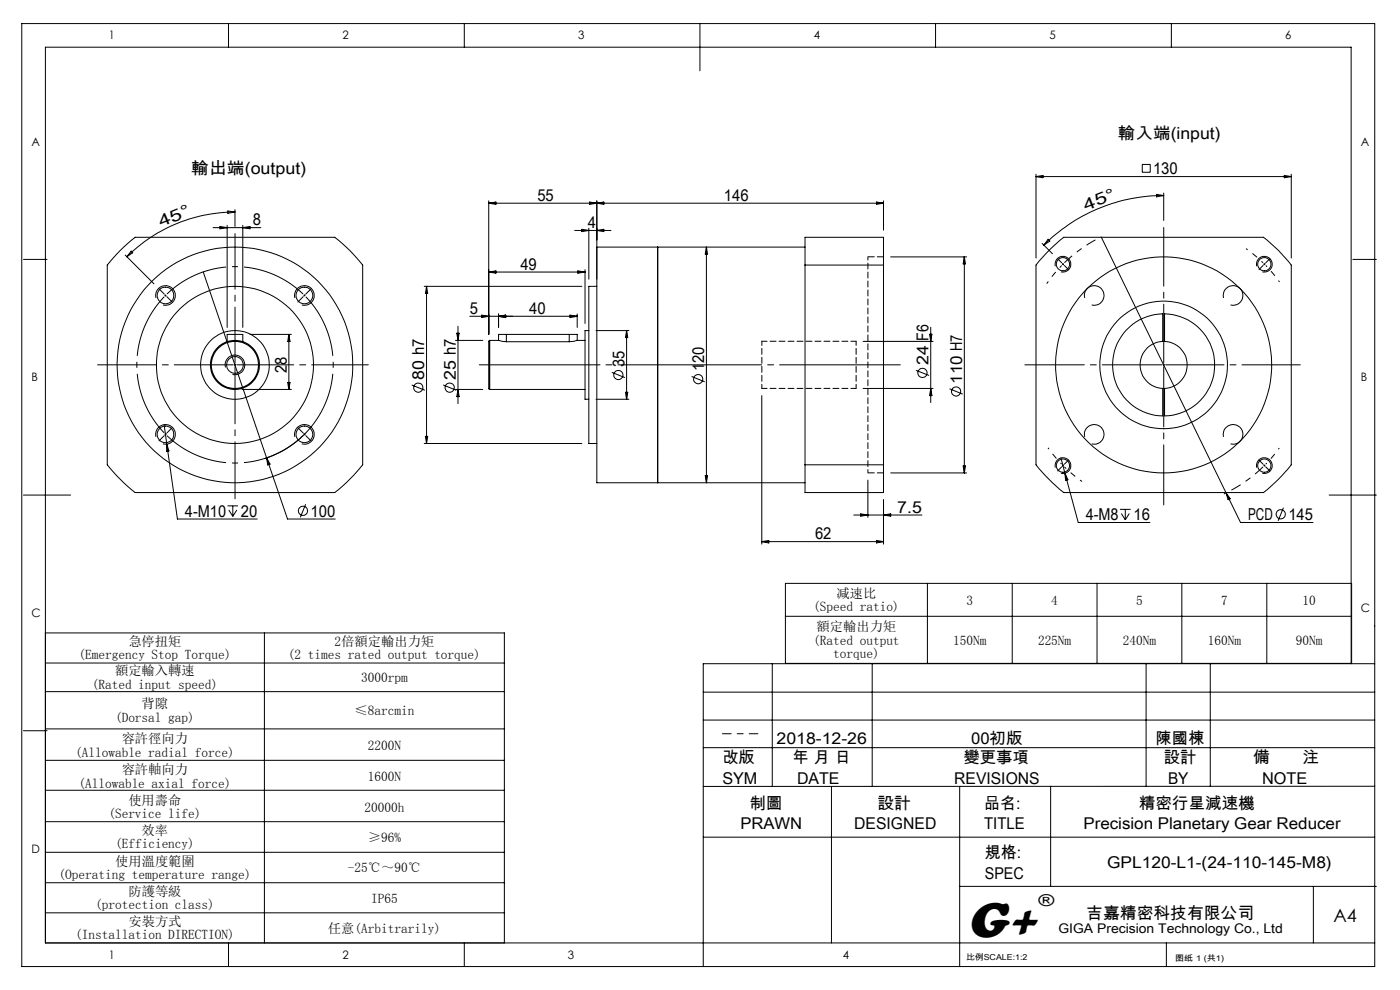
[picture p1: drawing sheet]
<svg xmlns="http://www.w3.org/2000/svg" width="297mm" height="210mm" viewBox="0 0 297 210" stroke-linecap="round" stroke-linejoin="round" font-family="sans-serif">
<g fill="none" stroke="#000" stroke-width=".21">
<path d="M4.6 5h287v200h-287zM48.5 5v5M98.5 5v5M148.5 5v10M198.5 5v5M248.5 5v5M219.8 37v17.7M219.8 37.5h54.1M219.8 37.5l1.5-.3v.5zM242.3 34.9h1.7v1.6h-1.7zM272.5 37.2l1.4 .3-1.4 .2zM273.9 37v17.7"/>
<path d="M5 55h5M25.5 53.1l3.2-2.8h42.3a33.5 33.5 0 0 1 5.9 5.9v42.4a37 37 0 0 1-5.9 5.9h-42.3a37 37 0 0 1-5.9-5.9v-42.4zM26.6 54.1l6.1 6.1M27.8 53.3l.4 .3-1.3 .9zM43.1 57.7l13.5 39.4M45.2 48.3h10.2M46.7 48l1.5 .3-1.5 .2zM48.2 47.8v21.7M48.3 44.8l1.5 .2-1.5 .3zM49.8 45a32.6 32.6 0 0 0-22.9 9.5M49.8 44.5v3.5M51.5 47.8v21.7"/>
<path d="M51.5 48.3l1.5-.3v.5zM103.7 43.1h83.7M103.7 42.6v28.3M103.7 43.1l1.5-.2v.4zM103.7 57.7l1.5-.2v.5zM103.7 57.7h20.4M121.9 48.9h7.7M122.6 57.5l1.5 .2-1.5 .3zM123.4 48.6l1.5 .3-1.5 .2zM124.1 57.2v11.4M124.9 48.4v10.8M125.1 42.9l1.5 .2-1.5 .2z"/>
<path d="M126.6 42.6v16.6M126.6 43.1l1.5-.2v.4zM126.6 48.9l1.5-.3v.5zM139.5 52.4v50M149.9 52.4v50M149.9 52.4l.2 1.5h-.5zM170.8 56.2v-5.9h16.6v5.9M170.8 52.4h-44.2v50h44.2M170.8 56.2h16.6M170.8 56.2v42.4M185.9 42.9l1.5 .2-1.5 .2zM187.4 42.6v6.2"/>
<path d="M187.4 56.2v42.4M188.9 54.5h16.2M204.6 54.5v45.8M204.6 54.5l.2 1.5h-.5zM221.1 51.6l2.2 2.2M222.4 50.8l.3 .3-1.3 .9zM222.6 53.1l3.1-2.8h42.3a31.8 31.8 0 0 1 5.9 5.9v42.4a34.9 34.9 0 0 1-5.9 5.9h-42.3a38.8 38.8 0 0 1-5.9-5.9v-42.4zM223.9 56.5a1.68 1.68 0 0 1 1.5-2.1 1.68 1.68 0 0 1 1.8 1.8 1.68 1.68 0 0 1-2.1 1.5M225.4 55.9l.2 .3M225.6 55.9l-.2 .3M233.6 50.3l29.6 60.5h15.4M245.4 41.2l1.5 .3-1.5 .3z"/>
<path d="M246.9 41.5a36.1 36.1 0 0 0-25.5 10.5M246.9 40.9v5.9M266.6 56.5a1.68 1.68 0 0 1 1.5-2.1 1.68 1.68 0 0 1 1.8 1.8 1.68 1.68 0 0 1-2.1 1.5M287 55h5M33.1 63.2a2.09 2.09 0 0 1 1.8-2.6 2.09 2.09 0 0 1 2.3 2.3 2.09 2.09 0 0 1-2.6 1.8M35 62.5l.2 .3M35.2 62.5l-.2 .3M47.8 78a2.07 2.07 0 0 1 1.8-2.7 2.07 2.07 0 0 1 2.3 2.3 2.07 2.07 0 0 1-2.6 1.8M48.2 72.5v-1.6h3.3v1.6M53 70.9h8.8M61.3 70.9v11.7M61.3 70.9l.2 1.6h-.5z"/>
<path d="M62.5 63.2a2.09 2.09 0 0 1 1.9-2.6 2.09 2.09 0 0 1 2.2 2.3 2.09 2.09 0 0 1-2.6 1.8M90 60.7h33.4M90.5 60.7v33.4M90.5 60.7l.2 1.6h-.5zM96.6 72.2h5.8M96.9 70.7h.5l-.2 1.5zM97.2 69.2v16.4M99.7 67.1h22.7M102.2 66.8l1.5 .3-1.5 .3zM103.9 72.2l-.2 .2v10l.2 .2M103.9 72.2v10.4M103.9 72.2h1.9"/>
<path d="M105.8 67.1l1.5-.3v.6zM105.8 66.6v2.9M105.8 72.2l1.6 .3M107.4 70.9h-1.6v1.3M107.4 70.9h13.4M107.4 72.5h13.4M107.4 70.9v1.6M120.8 70.9h1.6v1.3h1.7M120.8 70.9v1.6M120.9 66.8l1.5 .3-1.5 .3zM122.4 72.2l-1.6 .3M122.4 66.6v2.9"/>
<path d="M124.9 70.1h-.8v14.6h.8M126.4 70.1h7M126.6 60.7h-1.7v33.4h1.7M129.8 79l2.8 1.1M132.9 70.1v14.6M132.9 70.1l.3 1.5h-.5zM146.7 79.9l2.8 1.1M183.1 72.4h14.8M194.3 78.6l2.8 1M197.2 70.9h.5l-.3 1.5zM197.4 69.4v16M230.1 63.2a2.09 2.09 0 0 1 1.9-2.6 2.09 2.09 0 0 1 2.2 2.3 2.09 2.09 0 0 1-2.6 1.8"/>
<path d="M246.7 72.4a5 5 0 0 0-4.8 5 5 5 0 0 0 4.8 5M246.7 72.4v-5.8a10.8 10.8 0 0 0-10.7 10.8 10.8 10.8 0 0 0 10.7 10.8v-5.8M246.7 72.4h.4M247.1 72.4a5 5 0 0 1 4.7 5 5 5 0 0 1-4.7 5M247.1 72.4v-5.8a10.8 10.8 0 0 1 10.6 10.8 10.8 10.8 0 0 1-10.6 10.8v-5.8M259.6 63.2a2.09 2.09 0 0 1 1.8-2.6 2.09 2.09 0 0 1 2.3 2.3 2.09 2.09 0 0 1-2.6 1.8M33.1 92.7a2.09 2.09 0 0 1 1.8-2.6 2.09 2.09 0 0 1 2.3 2.2 2.09 2.09 0 0 1-2.6 1.8M34.8 90.1l.6 4.1M35.4 94.2l2.2 15.9h17M35.4 94.2l.4 1.5h-.5zM49.7 82.6h.1M51.3 82.6h10.5"/>
<path d="M56.6 97.1l4.4 13h10.1M56.6 97.1l.7 1.4-.5 .1zM61 81.1h.5l-.2 1.5zM62.5 92.7a2.09 2.09 0 0 1 1.9-2.6 2.09 2.09 0 0 1 2.2 2.2 2.09 2.09 0 0 1-2.6 1.8M64.9 91.8a20.6 20.6 0 0 1-8.8 5.5M87.3 81.7l2.8 1.1M90 94.1h33.4M90.2 92.6h.5l-.2 1.5zM94 81.7l2.8 1.1M96.6 82.6h5.8M97.2 82.6l.2 1.5h-.5zM103.9 82.6h20.2"/>
<path d="M126.4 84.7h7M132.7 83.2h.5l-.3 1.5zM161.6 83.9v31.5M170.8 98.6v5.9h16.6v-5.9M170.8 98.6h16.6M183.1 82.4h14.8M197.4 82.4l.3 1.5h-.5zM201.4 82.5l2.8 1.1M204.3 98.8h.5l-.2 1.5zM223.9 99.2a1.68 1.68 0 0 1 1.5-2.1 1.68 1.68 0 0 1 1.8 1.8 1.68 1.68 0 0 1-2.1 1.5M225.1 97.1l.8 3.3M230.1 92.7a2.09 2.09 0 0 1 1.9-2.6 2.09 2.09 0 0 1 2.2 2.2 2.09 2.09 0 0 1-2.6 1.8"/>
<path d="M246.7 82.4h.4M259.6 92.7a2.09 2.09 0 0 1 1.8-2.6 2.09 2.09 0 0 1 2.3 2.2 2.09 2.09 0 0 1-2.6 1.8M266.6 99.2a1.68 1.68 0 0 1 1.5-2.1 1.68 1.68 0 0 1 1.8 1.8 1.68 1.68 0 0 1-2.1 1.5M5 105h10M48.3 107.3h2.2M48.5 108.2l.9 1.3M49.4 107.3v2.2M50.2 108.2l-.8 1.3M64.8 107l-1.1 2.7M149.6 100.9h.5l-.2 1.5zM161.6 114.9h25.8M161.6 114.9l1.5-.3v.6z"/>
<path d="M181.1 109.2h14.5M182.6 109l1.5 .2-1.5 .3zM184.1 101.8v7.9M185.9 114.6l1.5 .3-1.5 .3zM187.4 106v9.4M187.4 109.2l1.5-.2v.5zM188.9 100.3h16.2M225.9 100.4l2.8 10.4h15.2M225.9 100.4l.7 1.4-.5 .1zM237.6 108h2.3M237.9 108.9l.8 1.4M238.7 108v2.3"/>
<path d="M239.6 108.9l-.9 1.4M259.9 104.7l-.3 .1M260.1 104.6l.9 1.2-.5 .2zM272.3 107.7l-1.2 2.8M282 105h10M9.6 134.3h97.4v65.7M56.1 134.3v65.7M166.6 123.7h120.1v17h-120.1zM166.6 130.7h120.1M196.7 123.7v17M214.7 123.7v17M232.7 123.7v17"/>
<path d="M250.7 123.7v17M268.7 123.7v17M5 155h5M9.6 140.6h97.4M9.6 146.7h97.4M9.6 154.6h97.4M149.2 152.7h142.4M149.2 146.8h142.4M149.2 158.6h142.4M163.8 140.8v26M185 140.8v26M243.1 140.8v26"/>
<path d="M256.8 140.8v26M286.6 140.8v-130.8h-277v190h282M291.6 140.8h-142.4v64.2M9.6 161.3h97.4M9.6 167.6h97.4M9.6 174.3h97.4M149.2 177.6h142.4M176.4 166.8v33.2M203.6 166.8v38.2M222.9 166.8v21.2M291.6 166.8h-142.4M9.6 180.8h97.4"/>
<path d="M9.6 187.2h97.4M9.6 193.6h97.4M203.6 188h88.4M278.6 188v12M48.5 200v5M98.5 200v5M247.4 200v5"/>
<circle cx="225.5" cy="56.1" r="1.41"/>
<circle cx="268.2" cy="56.1" r="1.41"/>
<circle cx="35.1" cy="62.7" r="1.77"/>
<circle cx="49.8" cy="77.4" r="5.2"/>
<circle cx="49.8" cy="77.4" r="1.78"/>
<circle cx="49.8" cy="77.4" r="16.7"/>
<circle cx="49.8" cy="77.4" r="25"/>
<circle cx="49.8" cy="77.4" r="5"/>
<circle cx="49.8" cy="77.4" r="7.3"/>
<circle cx="64.6" cy="62.7" r="1.77"/>
<circle cx="131.2" cy="79.6" r=".97"/>
<circle cx="195.7" cy="79.1" r=".99"/>
<circle cx="246.9" cy="77.4" r="22.9"/>
<circle cx="246.9" cy="77.4" r="13.5"/>
<circle cx="35.1" cy="92.1" r="1.77"/>
<circle cx="64.6" cy="92.1" r="1.77"/>
<circle cx="88.7" cy="82.2" r=".98"/>
<circle cx="95.4" cy="82.2" r=".98"/>
<circle cx="148.1" cy="80.4" r=".98"/>
<circle cx="202.8" cy="83.1" r=".97"/>
<circle cx="225.5" cy="98.8" r="1.41"/>
<circle cx="268.2" cy="98.8" r="1.41"/>
<circle cx="64.3" cy="108.3" r=".98"/>
<circle cx="271.7" cy="109.1" r=".97"/>
</g>
<path d="M225.2 56.3l-3.1 3.9" fill="none" stroke="#000" stroke-width=".21" stroke-dasharray="30.5 1.3 1.3 1.3" stroke-dashoffset="29.9" stroke-linecap="butt"/>
<path d="M225.8 55.7a30.2 30.2 0 0 1 6.6-4.8" fill="none" stroke="#000" stroke-width=".21" stroke-dasharray="30.5 1.3 1.3 1.3" stroke-dashoffset="28.3" stroke-linecap="butt"/>
<path d="M268.2 56l-.1-.1M268.2 56l.2 .2M64.6 62.7l-.2-.2M64.6 62.7l.1 .1M35.1 92.1l.2 .2M35.1 92.1l-.1-.1M64.6 92.1l.1-.1M64.6 92.1l-.2 .2M225.5 98.7l.2 .2M225.5 98.7l-.1-.1M268.2 98.7l.2-.1M268.2 98.7l-.1 .2" fill="none" stroke="#000" stroke-width=".21" stroke-dasharray="30.5 1.3 1.3 1.3" stroke-linecap="butt"/>
<path d="M267.9 55.7l-3.6-3M225.8 99l3.7 3.1" fill="none" stroke="#000" stroke-width=".21" stroke-dasharray="30.5 1.3 1.3 1.3" stroke-dashoffset="30" stroke-linecap="butt"/>
<path d="M268.5 56.3l2.9 3.5M225.2 98.5l-2.9-3.5" fill="none" stroke="#000" stroke-width=".21" stroke-dasharray="30.5 1.3 1.3 1.3" stroke-dashoffset="30.1" stroke-linecap="butt"/>
<path d="M268.5 98.5l2.9-3.5" fill="none" stroke="#000" stroke-width=".21" stroke-dasharray="30.5 1.3 1.3 1.3" stroke-dashoffset="30.2" stroke-linecap="butt"/>
<path d="M267.9 99a30.2 30.2 0 0 1-6.7 5" fill="none" stroke="#000" stroke-width=".21" stroke-dasharray="30.5 1.3 1.3 1.3" stroke-dashoffset="28.2" stroke-linecap="butt"/>
<path d="M34.8 63a20.8 20.8 0 0 0 0 28.8M64.3 62.4a20.8 20.8 0 0 0-28.9 0M35.4 92.4a20.8 20.8 0 0 0 28.9 0M64.9 91.8a20.8 20.8 0 0 0 0-28.8" fill="none" stroke="#000" stroke-width=".21" stroke-dasharray="30.5 1.3 1.3 1.3" stroke-dashoffset="16.4" stroke-linecap="butt"/>
<path d="M101.7 77.4h89.3" fill="none" stroke="#000" stroke-width=".21" stroke-dasharray="30.5 1.3 1.3 1.3" stroke-dashoffset="4.9"/>
<path d="M153.3 155.6h7.5" fill="none" stroke="#000" stroke-width=".21" stroke-dasharray="30.5 1.3 1.3 1.3" stroke-dashoffset="28.6"/>
<path d="M187.5 54.5h-3.4M184.1 100.3h3.4" fill="none" stroke="#000" stroke-width=".21" stroke-dasharray="1.3 .6" stroke-dashoffset="-.1"/>
<path d="M184.1 100.3v-45.8" fill="none" stroke="#000" stroke-width=".21" stroke-dasharray="1.3 .6" stroke-dashoffset=".6"/>
<path d="M161.6 82.4v-10M181.6 82.4v-10" fill="none" stroke="#000" stroke-width=".21" stroke-dasharray="1.3 .6" stroke-dashoffset=".4"/>
<path d="M181.6 72.4h-20M161.6 82.4h20" fill="none" stroke="#000" stroke-width=".21" stroke-dasharray="1.3 .6" stroke-dashoffset=".2"/>
<g fill="none" stroke="#000" stroke-width=".21" stroke-dasharray="30.5 1.3 1.3 1.3">
<path d="M225.2 55.7l-.8-.8M225.8 56.3l.9 .9M267.9 56.3l-.8 .9M268.2 56l.2-.1M268.2 56l-.1 .2M268.5 55.7l.9-.8M34.8 62.4l-1.1-1.1M35.4 63l1.1 1.1M49.9 77.4v-.2M49.9 77.4h-.2M49.9 77.4v.2M49.9 77.4h.2"/>
<path d="M64.3 63l-1.1 1.1M64.6 62.7l.1-.2M64.6 62.7l-.2 .1M64.9 62.4l1.1-1.1M246.9 77.4v-.2M246.9 77.4h-.2M246.9 77.4v.2M246.9 77.4h.2M34.8 92.4l-1.1 1.1M35.1 92.1l-.1 .2M35.1 92.1l.2-.1M35.4 91.8l1.1-1.1"/>
<path d="M64.3 91.8l-1.1-1.1M64.6 92.1l.1 .2M64.6 92.1l-.2-.1M64.9 92.4l1.1 1.1M225.2 99l-.8 .9M225.5 98.7l-.1 .2M225.5 98.7l.2-.1M225.8 98.5l.9-.9M267.9 98.5l-.8-.9M268.2 98.7l.2 .2M268.2 98.7l-.1-.1M268.5 99l.9 .9"/>
</g>
<path d="M49.4 77.4h-28.7M246.9 77v-28.7" fill="none" stroke="#000" stroke-width=".21" stroke-dasharray="30.5 1.3 1.3 1.3" stroke-dashoffset="18"/>
<path d="M246.5 77.4h-29.1" fill="none" stroke="#000" stroke-width=".21" stroke-dasharray="30.5 1.3 1.3 1.3" stroke-dashoffset="17.9"/>
<path d="M246.9 77.8v29.3" fill="none" stroke="#000" stroke-width=".21" stroke-dasharray="30.5 1.3 1.3 1.3" stroke-dashoffset="17.7"/>
<path d="M247.3 77.4h28.6" fill="none" stroke="#000" stroke-width=".21" stroke-dasharray="30.5 1.3 1.3 1.3" stroke-dashoffset="18.1"/>
<path d="M49.9 77v-27.5" fill="none" stroke="#000" stroke-width=".21" stroke-dasharray="30.5 1.3 1.3 1.3" stroke-dashoffset="18.7"/>
<path d="M49.9 77.8v28M50.3 77.4h27.8" fill="none" stroke="#000" stroke-width=".21" stroke-dasharray="30.5 1.3 1.3 1.3" stroke-dashoffset="18.4"/>
<text font-size="11" x="205.1" y="198.7">G+</text>
<text font-size="3.9" x="282.9" y="195.5">A4</text>
<g font-size="3.5">
<text x="237.2" y="29.4">輸入端(input)</text>
<text x="40.6" y="36.9">輸出端(output)</text>
<text x="244.6" y="36.9">130</text>
<text x="53.6" y="47.8">8</text>
<text x="114" y="42.6">55</text>
<text x="153.6" y="42.6">146</text>
<text x="230.4" y="44.7" transform="rotate(-21 230.4 44.7)">4 5 °</text>
<text x="34.2" y="48.2" transform="rotate(-22 34.2 48.2)">4 5 °</text>
<text x="124.7" y="48.4">4</text>
<text x="110.4" y="57.2">49</text>
<text x="99.7" y="66.6">5</text>
<text x="112.3" y="66.6">40</text>
<text x="132.4" y="77.9" transform="rotate(-90 132.4 77.9)">35</text>
<text x="197" y="77.5" transform="rotate(-90 197 77.5)">24</text>
<text x="197" y="72.2" transform="rotate(-90 197 72.2)">F6</text>
<text x="60.8" y="79.1" transform="rotate(-90 60.8 79.1)">28</text>
<text x="90" y="80.6" transform="rotate(-90 90 80.6)">80 h7</text>
<text x="96.7" y="80.6" transform="rotate(-90 96.7 80.6)">25 h7</text>
<text x="149.4" y="78.8" transform="rotate(-90 149.4 78.8)">120</text>
<text x="204.1" y="81.4" transform="rotate(-90 204.1 81.4)">110 H7</text>
<text x="39.2" y="109.6">4-M10</text>
<text x="51.1" y="109.6">20</text>
<text x="65.9" y="109.6">100</text>
<text x="190.4" y="108.7">7.5</text>
<text x="230.3" y="110.3">4-M8</text>
<text x="240.5" y="110.3">16</text>
<text x="264.8" y="110.3">PCD</text>
<text x="273.3" y="110.3">145</text>
<text x="172.9" y="114.4">62</text>
<text x="220.3" y="192.2">®</text>
<text x="230.5" y="194.8">吉嘉精密科技有限公司</text>
</g>
<g font-size="3.4">
<text x="153.2" y="161.9">改版</text>
<text x="164.8" y="157.8">2018-12-26</text>
<text x="168.1" y="161.9">年 月 日</text>
<text x="204.4" y="161.9">變更事項</text>
<text x="206" y="157.8">00初版</text>
<text x="245.2" y="157.8">陳國棟</text>
<text x="246.9" y="161.9">設計</text>
<text x="265.8" y="161.9">備</text>
<text x="276.3" y="161.9">注</text>
<text x="153.2" y="166.2">SYM</text>
<text x="169.1" y="166.2">DATE</text>
<text x="202.4" y="166.2">REVISIONS</text>
<text x="247.8" y="166.2">BY</text>
<text x="267.8" y="166.2">NOTE</text>
<text x="159" y="171.6">制圖</text>
<text x="186.1" y="171.6">設計</text>
<text x="208.8" y="171.6">品名:</text>
<text x="241.6" y="171.6">精密行星減速機</text>
<text x="157.1" y="175.9">PRAWN</text>
<text x="181.2" y="175.9">DESIGNED</text>
<text x="208.8" y="175.9">TITLE</text>
<text x="229.8" y="175.9">Precision Planetary Gear Reducer</text>
<text x="208.9" y="182.1">規格:</text>
<text x="234.9" y="184.1">GPL120-L1-(24-110-145-M8)</text>
<text x="208.9" y="186.4">SPEC</text>
</g>
<g font-size="2.8">
<text x="172.5" y="129.6">(Speed ratio)</text>
<text x="177.4" y="126.8">减速比</text>
<text x="205" y="128.2">3</text>
<text x="223" y="128.2">4</text>
<text x="241" y="128.2">5</text>
<text x="259" y="128.2">7</text>
<text x="276.3" y="128.2">10</text>
<text x="27.2" y="137">急停扭矩</text>
<text x="71" y="137">2倍額定輸出力矩</text>
<text x="172.5" y="136.7">(Rated output</text>
<text x="173.2" y="133.9">額定輸出力矩</text>
<text x="202.2" y="136.7">150Nm</text>
<text x="220.2" y="136.7">225Nm</text>
<text x="238.2" y="136.7">240Nm</text>
<text x="256.2" y="136.7">160Nm</text>
<text x="274.9" y="136.7">90Nm</text>
<text x="16.6" y="139.8">(Emergency Stop Torque)</text>
<text x="24.4" y="143.3">額定輸入轉速</text>
<text x="61.1" y="139.8">(2 times rated output torque)</text>
<text x="176.7" y="139.6">torque)</text>
<text x="19.5" y="146.1">(Rated input speed)</text>
<text x="76.6" y="144.7">3000rpm</text>
<text x="24.4" y="153.1">(Dorsal gap)</text>
<text x="30" y="150.2">背隙</text>
<text x="75.2" y="151.7">≤8arcmin</text>
<text x="15.9" y="160.5">(Allowable radial force)</text>
<text x="25.8" y="157.7">容許徑向力</text>
<text x="78" y="159.1">2200N</text>
<text x="16.6" y="167">(Allowable axial force)</text>
<text x="25.8" y="164.2">容許軸向力</text>
<text x="78" y="165.6">1600N</text>
<text x="23" y="173.6">(Service life)</text>
<text x="27.2" y="170.7">使用壽命</text>
<text x="77.3" y="172.2">20000h</text>
<text x="24.4" y="180">(Efficiency)</text>
<text x="30" y="177.1">效率</text>
<text x="78" y="178.5">≥96%</text>
<text x="24.4" y="183.6">使用溫度範圍</text>
<text x="73.8" y="185">-25℃～90℃</text>
<text x="12.4" y="186.4">(Operating temperature range)</text>
<text x="27.2" y="190">防護等級</text>
<text x="78.7" y="191.4">IP65</text>
<text x="20.2" y="192.9">(protection class)</text>
<text x="27.2" y="196.4">安裝方式</text>
<text x="69.6" y="197.8">任意(Arbitrarily)</text>
<text x="224.5" y="197.8">GIGA Precision Technology Co., Ltd</text>
<text x="16" y="199.2">(Installation DIRECTION)</text>
</g>
<g font-size="2.5">
<text x="23.1" y="8.4">1</text>
<text x="72.7" y="8.4">2</text>
<text x="122.7" y="8.4">3</text>
<text x="172.7" y="8.4">4</text>
<text x="222.7" y="8.4">5</text>
<text x="272.7" y="8.4">6</text>
<text x="6.7" y="30.9">A</text>
<text x="288.7" y="30.9">A</text>
<text x="6.7" y="80.9">B</text>
<text x="288.7" y="80.9">B</text>
<text x="6.7" y="130.9">C</text>
<text x="288.7" y="129.9">C</text>
<text x="6.7" y="180.9">D</text>
<text x="23.1" y="203.4">1</text>
<text x="72.7" y="203.4">2</text>
<text x="120.5" y="203.4">3</text>
<text x="178.8" y="203.4">4</text>
</g>
<g font-size="1.7">
<text x="204.9" y="203.7">比例SCALE:1:2</text>
<text x="249.3" y="203.8">图纸 1 (共1)</text>
</g>
</svg>
